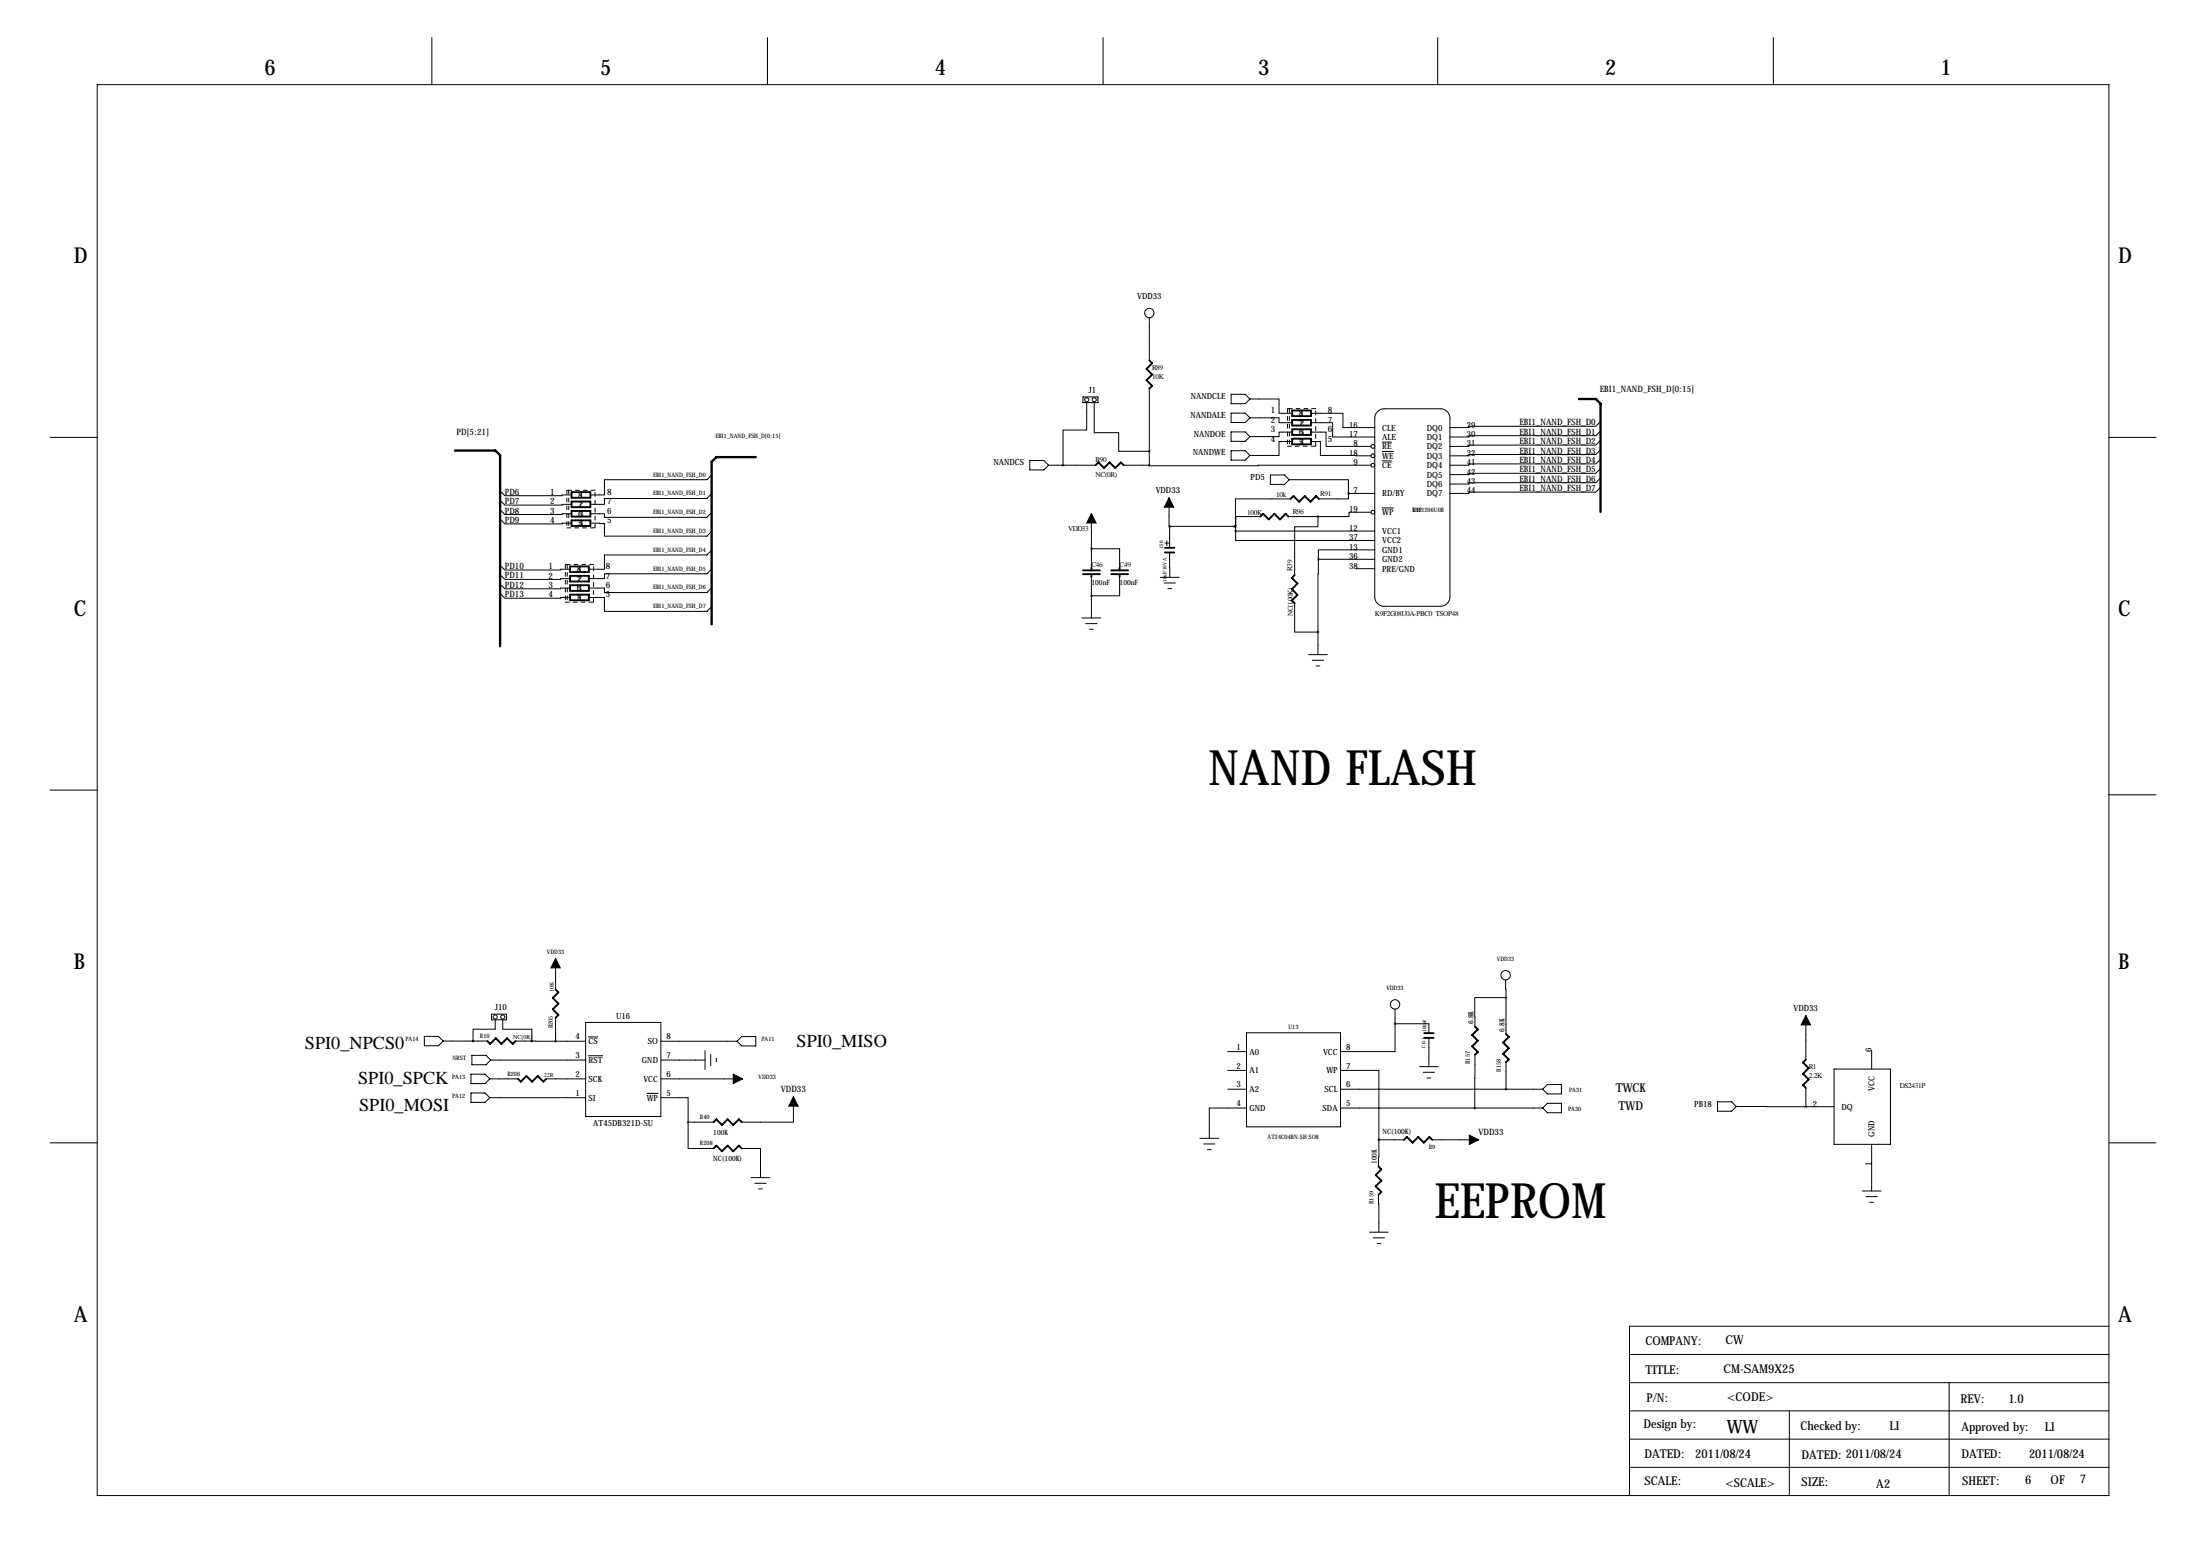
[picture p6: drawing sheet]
<svg xmlns="http://www.w3.org/2000/svg" width="594mm" height="419mm" viewBox="0 0 594 419" stroke-linecap="round" stroke-linejoin="round" font-family="sans-serif">
<g fill="none" stroke="#000" stroke-width=".27">
<path d="M116.7 10.2v12.7M207.4 10.2v12.7M298 10.2v12.7M388.5 10.2v12.7M479.1 10.2v12.7M26.3 22.9h543.5v381h-543.5zM310.5 85.8v11.5M13.6 118.1h12.7M292.6 107.2h4.1v1.5h-4.1zM293.6 108.7v7.4h-6.4v9.5M295.7 108.7v8.1h6.6v5.1h8.2M310.5 105v20.6"/>
<path d="M332.6 116.6h3.8l1.3 1.3-1.3 1.3h-3.8zM332.6 106.5h3.8l1.3 1.2-1.3 1.3h-3.8zM332.6 111.6h3.8l1.3 1.2-1.3 1.3h-3.8zM337.7 112.8h7.9v1.3h3.5M337.7 107.7h7.9v3.9h3.5M349.1 116.7h-3.5v1.2h-7.9M349.1 119.2h-3.5v3.8h-7.9M354.2 119.2h2.6v3.8l13.6 .1M354.2 116.7h4.1v3.8h12.1M354.2 114.1h5.9v3.9h11.3M354.2 111.6h8.7v3.9h8.5M372 111.3a2.54 2.54 0 0 1 2-.9h15.2a2.54 2.54 0 0 1 2.6 2.5v48.3a2.54 2.54 0 0 1-2.6 2.5h-15.2a2.54 2.54 0 0 1-2.6-2.5v-48.3z"/>
<path d="M373.5 119.4h2.5M432.5 113.8l-1.3 1.3h-34.4v.4h-5M432.5 116.4l-1.3 1.3h-34.4v.3h-5M432.5 118.9l-1.3 1.3h-34.4v.3h-5M569.8 118.1h12.7M135.1 132.6l1.3 1.3h15.5v-.2h2.5M135.1 135.1l1.3 1.3h15.5v-.2h2.5M135.1 137.7l1.3 1.2h15.5v-.2h2.5M192.3 128.3l-1.3 1.2h-27.7v4.2h-3.8M192.3 133.3l-1.3 1.3h-27.7v1.6h-3.8M192.3 138.4l-1.3 1.3h-27.7v-1h-3.8M278.2 124.4h3.8l1.3 1.2-1.3 1.3h-3.8z"/>
<path d="M283.3 125.6h12.7M294.9 138.7v14.6M303.6 125.6h6.9M310.5 125.6v.2l59.9-.2M315.9 134.4v7.7h.1M332.6 121.7h3.8l1.3 1.3-1.3 1.3h-3.8zM340.5 139.5h-6.6v2.6h-.3M343.3 128.3h3.8l1.2 1.2-1.2 1.3h-3.8zM348.1 139.5h8M348.3 129.5h16v3.7M348.7 134.7h-14.9v7.4M356.1 139.5v2.7h-6.3v13.1"/>
<path d="M364.3 133.2v1.5h-7.9M364.3 133.2h7.1M370.4 138.3h-5.9v1.2h-8.4M373.5 121.9h3M373.5 124.5h2.5M373.5 137.2h3M432.5 121.5l-1.3 1.2h-34.4v.4h-5M432.5 124l-1.3 1.3h-34.4v.3h-5M432.5 126.5l-1.3 1.3h-34.4v.4h-5M432.5 129.1l-1.3 1.3h-34.4v.3h-5M432.5 131.6l-1.3 1.3h-34.4v.3h-5M135.1 157.7l1.3 1.3h15.1v-.2h2.5"/>
<path d="M135.1 152.7l1.3 1.2h15.1v-.2h2.5M135.1 140.2l1.3 1.3h15.5v-.2h2.5M135.1 155.2l1.3 1.3h15.1v-.2h2.5M159.5 141.3l3.8 .1v3.4h27.7l1.3-1.3M192.3 148.6l-1.3 1.3h-27.7v3.8h-4.2M192.3 153.7l-1.3 1.2h-27.7v1.4h-4.2M192.3 158.8l-1.3 1.2h-27.7v-1.2h-4.2M294.9 148.2h7.6v5.1M294.9 155.8v11.1M302.5 155.8v5.1h-7.6M313.5 155.9h5.1M314.6 157.4h3"/>
<path d="M314.8 146.7h1M315.3 146.1v1.2M315.6 159h1M316 149.2l.1 6.7M316 142.1v5.8M316 142.1h17.8M333.8 142.1l.1 1.3M333.9 143.4v2.5h37.5M333.9 143.4h37.5M356.2 151l-.1 19.7M356.2 151h15.2M366.4 153.6h5"/>
<path d="M371.4 148.5h-15.2v2.5M135.1 160.3l1.3 1.2h15.1v-.2h2.5M159.1 161.3h4.2v3.8h27.7l1.3-1.3M292.4 166.9h5M293.4 168.4h3M294.4 169.9h1M349.8 162.9v7.8h6.3M353.6 176.8h5M354.6 178.3h3M355.6 179.8h1M356.1 170.7v6.1M13.6 213.4h12.7"/>
<path d="M569.8 214.6h12.7M150.1 258.8v8.4M114.7 279.9h3.8l1.2 1.2-1.2 1.3h-3.8zM132.8 273.9h4.1v1.5h-4.1zM133.8 275.4v2.5h-6v3.2M135.8 275.4v2.5h7.9v3.2M150.1 274.8v6.4M158.2 276.1h20.4v25.4h-20.4zM336.8 278.9h25.4v25.4h-25.4zM376.9 276.5v7.5h-14.7M376.9 276.5h9.2v2.5M376.9 272.5v4"/>
<path d="M406.8 264.6l.1 4.8M406.9 269.4h-8.4v7.8M406.9 269.4v9.8M487.9 274.2v12M119.7 281.1h12M127.3 290.1h3.8l1.2 1.2-1.2 1.3h-3.8zM127.3 295.1h3.8l1.2 1.3-1.2 1.3h-3.8zM127.5 285h3.8l1.3 1.3-1.3 1.2h-3.8zM132.3 291.3h7.7M132.3 296.4h25.9M132.6 286.3h25.6M139.3 281.1h4.4"/>
<path d="M143.7 281.1l6.4 .1M147.6 291.3h10.6M150.1 281.2h8.1M159 280h2.5M159 285.1h3.8M174.8 295.3h3M178.6 296.4h7.3v6.6M178.6 281.2h20.5M178.6 286.3h11.9M178.6 291.3h22.1M190.5 283.7v5.1M192 284.7v3.1"/>
<path d="M193.5 285.8v1M199.1 281.2l1.3-1.3h3.8v2.5h-3.8zM214.4 296.2v6.8h-14M331.7 284h5.1M331.7 289.1h5.1M331.7 294.1h5.1M336.8 299.2h-10.1v8.2M362.2 289.1h10.4v18.7M362.2 294.1h54.6M362.2 299.2h54.6M383.5 288h5.1M384.6 289.6h3"/>
<path d="M385.6 291.1h1M386.1 280.3v7.7M398.5 284.8v14.4M406.9 286.9v7.2M418.1 292.9h3.8v2.5h-3.8l-1.3-1.3zM418.1 297.9h3.8v2.6h-3.8l-1.3-1.3zM464.1 297.5h3.8l1.2 1.3-1.2 1.3h-3.8zM469.1 298.8l18.8 .1M487.9 298.9h.1M487.9 293.8v5.1M487.9 298.9h7.7M495.6 288.7h15.2v20.3h-15.2z"/>
<path d="M505.7 283.6v5.1M13.6 308.6h12.7M185.9 303v7.1h6.9M185.9 303h6.9M200.4 310.1h5.1v7.9M202.9 318h5.1M204 319.5h3M324.2 307.4h5.1M325.2 308.9h3.1M326.2 310.4h1.1M372.6 307.8h6.8M372.6 307.8l-.1 7.2"/>
<path d="M387 307.8h12.5M505.7 309v12.6M569.8 308.6h12.7M205 321.1h1M370 332.7h5.1M371 334.3h3.1M372.1 335.8h1M372.5 322.6l.1 10.1M503.2 321.6h5.1M504.2 323.1h3M505.2 324.7h1M569.8 358.1h-129.5v45.8"/>
<path d="M440.3 365.8h129.5M440.3 373.4h129.5M526.6 373.4v30.5M440.3 388.6h129.5M440.3 396.2h129.5M440.3 381h129.5M483.5 381v22.9"/>
<circle cx="310.5" cy="84.5" r="1.27"/>
<circle cx="293.6" cy="108" r=".56"/>
<circle cx="295.7" cy="108" r=".56"/>
<circle cx="370.9" cy="120.5" r=".51"/>
<circle cx="370.9" cy="125.6" r=".51"/>
<circle cx="370.9" cy="138.3" r=".51"/>
<circle cx="370.9" cy="123.1" r=".51"/>
<circle cx="133.8" cy="274.6" r=".56"/>
<circle cx="135.8" cy="274.6" r=".56"/>
<circle cx="376.9" cy="271.2" r="1.27"/>
<circle cx="406.8" cy="263.3" r="1.27"/>
</g>
<g fill="none" stroke="#000" stroke-width=".51">
<path d="M310.5 97.3l.8 .8-1.5 1.5 1.5 1.5-1.5 1.6 1.5 1.5-.8 .8M349.1 110.8h5.1v1.6h-5.1zM349.1 113.4h5.1v1.5h-5.1zM349.1 115.9h5.1v1.5h-5.1zM349.1 118.5h5.1v1.5h-5.1zM154.4 132.9h5.1v1.5h-5.1zM154.4 135.4h5.1v1.6h-5.1zM154.4 138h5.1v1.5h-5.1zM296 125.6l.8-.7 1.5 1.5 1.5-1.5 1.5 1.5 1.6-1.5 .7 .7M340.5 139.5l.8-.8 1.5 1.6 1.5-1.6 1.5 1.6 1.6-1.6 .7 .8M348.7 134.7l.8-.7 1.5 1.5 1.6-1.5 1.5 1.5 1.5-1.5 .8 .7M154 153h5.1v1.5h-5.1z"/>
<path d="M154 155.5h5.1v1.5h-5.1zM154 158h5.1v1.6h-5.1zM154.4 140.5h5.1v1.5h-5.1zM292.6 154h4.6M292.6 155h4.6M294.9 153.3v.7M294.9 155v.8M300.2 154h4.6M300.2 155h4.6M302.5 153.3v.7M302.5 155v.8M314.8 149.2h2.5"/>
<path d="M314.8 147.9h2.5M349.8 155.3l-.8 .8 1.6 1.5-1.6 1.5 1.6 1.5-1.6 1.6 .8 .7M154 160.6h5.1v1.5h-5.1zM150.1 267.2l.8 .8-1.5 1.5 1.5 1.5-1.5 1.5 1.5 1.6-.8 .7M384.8 279h2.5M398.5 277.2l.8 .8-1.5 1.5 1.5 1.5-1.5 1.5 1.5 1.6-.8 .7M406.9 279.2l.8 .8-1.6 1.5 1.6 1.6-1.6 1.5 1.6 1.5-.8 .8M131.7 281.1l.7 .8 1.6-1.5 1.5 1.5 1.5-1.5 1.5 1.5 .8-.8M140 291.3l.7 .8 1.5-1.5 1.6 1.5 1.5-1.5 1.5 1.5 .8-.8M384.8 280.3h2.5M487.9 286.2l-.7 .7 1.5 1.5-1.5 1.6 1.5 1.5-1.5 1.5 .7 .8M192.8 310.1l.7-.7 1.6 1.5 1.5-1.5 1.5 1.5 1.5-1.5 .8 .7"/>
<path d="M192.8 303l.7-.7 1.6 1.5 1.5-1.5 1.5 1.5 1.5-1.5 .8 .7M372.5 315l.7 .8-1.5 1.5 1.5 1.5-1.5 1.5 1.5 1.6-.7 .7M379.4 307.8l.7-.8 1.6 1.6 1.5-1.6 1.5 1.6 1.5-1.6 .8 .8"/>
</g>
<g fill="none" stroke="#000" stroke-width=".27" stroke-dasharray="1.1 1.1">
<path d="M347.9 110.3v10.2M348.4 110.3v10.2M355.5 110.3h-7.6M153.2 132.4v10.1M153.7 132.4v10.1M160.8 132.4h-7.6M347.9 120.5h7.6M355.5 120.5v-10.2M152.8 152.5v10.1M153.2 142.5h7.6M153.3 152.5v10.1M160.4 152.5h-7.6"/>
<path d="M160.8 142.5v-10.1M152.8 162.6h7.6M160.4 162.6v-10.1"/>
</g>
<path d="M294.9 138.7l1.3 2.5h-2.6zM315.9 134.4l1.2 2.6h-2.5zM150.1 258.8l1.3 2.6h-2.6zM487.9 274.2l1.3 2.6h-2.5zM198.1 290.1l2.6 1.2-2.6 1.3zM214.4 296.2l1.2 2.5h-2.5zM397 306.5l2.5 1.3-2.5 1.3z" fill="#000" stroke="#000" stroke-width=".27"/>
<path d="M376.9 276.5a.05 .05 0 0 0 .1 0 .05 .05 0 0 0-.1 0zM310.5 125.6a.05 .05 0 0 0 .1 0 .05 .05 0 0 0-.1 0zM333.8 143.4a.05 .05 0 0 0 .1 0 .05 .05 0 0 0-.1 0zM364.3 133.2a.05 .05 0 0 0 .1 0 .05 .05 0 0 0-.1 0zM333.5 142.1a.05 .05 0 0 0 .1 0 .05 .05 0 0 0-.1 0zM310.5 121.9a.05 .05 0 0 0 .1 0 .05 .05 0 0 0-.1 0zM372.5 307.8a.05 .05 0 0 0 .1 0 .05 .05 0 0 0-.1 0zM185.9 303a.05 .05 0 0 0 .1 0 .05 .05 0 0 0-.1 0zM487.9 298.9a.05 .05 0 0 0 .1 0 .05 .05 0 0 0-.1 0z" fill="#000" stroke="#000" stroke-width=".63"/>
<path d="M426.6 107.7h4.6l1.3 1.3v29.2M122.9 121.7h11l1.2 1.2v51.6M204.2 123.4h-10.7l-1.2 1.3v43.9" fill="none" stroke="#000" stroke-width=".63"/>
<g font-size="13.2">
<text x="326.5" y="211.9">NAND FLASH</text>
<text x="387.6" y="329">EEPROM</text>
</g>
<g font-size="5.9">
<text x="71.5" y="20.3">6</text>
<text x="162.2" y="20.3">5</text>
<text x="252.6" y="20.3">4</text>
<text x="340" y="20.3">3</text>
<text x="433.7" y="20.3">2</text>
<text x="524.4" y="20.3">1</text>
<text x="19.9" y="71.1">D</text>
<text x="572.4" y="71.1">D</text>
<text x="19.9" y="166.4">C</text>
<text x="572.4" y="166.4">C</text>
<text x="19.9" y="261.6">B</text>
<text x="572.4" y="261.6">B</text>
<text x="19.9" y="356.9">A</text>
<text x="572.4" y="356.9">A</text>
</g>
<g font-size="4.9">
<text x="82.4" y="283.3">SPI0_NPCS0</text>
<text x="215.2" y="282.7">SPI0_MISO</text>
<text x="96.8" y="292.6">SPI0_SPCK</text>
<text x="97" y="300">SPI0_MOSI</text>
<text x="466.6" y="387">WW</text>
</g>
<g font-size="3.3">
<text x="436.6" y="294.8">TWCK</text>
<text x="437.3" y="299.7">TWD</text>
<text x="444.6" y="363.2">COMPANY:</text>
<text x="466.2" y="363">CW</text>
<text x="444.6" y="371.1">TITLE:</text>
<text x="465.7" y="370.8">CM-SAM9X25</text>
<text x="444.9" y="378.7">P/N:</text>
<text x="466.7" y="378.2">&lt;CODE&gt;</text>
<text x="529.7" y="379">REV:</text>
<text x="542.6" y="379">1.0</text>
<text x="444.1" y="385.6">Design by:</text>
<text x="486.5" y="386.1">Checked by:</text>
<text x="510.5" y="386.1">LI</text>
<text x="529.9" y="386.3">Approved by:</text>
<text x="552.5" y="386.4">LI</text>
<text x="444.3" y="393.7">DATED:</text>
<text x="458.1" y="393.7">2011/08/24</text>
<text x="486.8" y="394">DATED: 2011/08/24</text>
<text x="529.9" y="393.7">DATED:</text>
<text x="548.2" y="393.8">2011/08/24</text>
<text x="444.3" y="401.1">SCALE:</text>
<text x="466.2" y="401.5">&lt;SCALE&gt;</text>
<text x="486.8" y="401.3">SIZE:</text>
<text x="507" y="401.7">A2</text>
<text x="530.2" y="401.1">SHEET:</text>
<text x="547.2" y="400.7">6</text>
<text x="554.1" y="400.8">OF</text>
<text x="561.9" y="400.4">7</text>
</g>
<g font-size="2.4">
<text x="432.3" y="105.8">EBI1_NAND_FSH_D[0:15]</text>
<text x="343.4" y="111.6">1</text>
<text x="351" y="112.4">8</text>
<text x="351.2" y="112.4">1</text>
<text x="358.8" y="111.6">8</text>
<text x="123.3" y="117.5">PD[5:21]</text>
<text x="343.4" y="114.1">2</text>
<text x="343.4" y="116.7">3</text>
<text x="343.4" y="119.2">4</text>
<text x="351" y="115">7</text>
<text x="351" y="117.5">6</text>
<text x="351.2" y="115">2</text>
<text x="351.2" y="117.5">3</text>
<text x="358.8" y="114.1">7</text>
<text x="358.8" y="116.7">6</text>
<text x="358.8" y="119.2">5</text>
<text x="410.5" y="114.9">EBI1_NAND_FSH_D0</text>
<text x="410.5" y="117.4">EBI1_NAND_FSH_D1</text>
<text x="410.5" y="119.9">EBI1_NAND_FSH_D2</text>
<text x="351" y="120.1">5</text>
<text x="351.2" y="120.1">4</text>
<text x="410.5" y="122.5">EBI1_NAND_FSH_D3</text>
<text x="410.5" y="125">EBI1_NAND_FSH_D4</text>
<text x="410.5" y="127.6">EBI1_NAND_FSH_D5</text>
<text x="410.5" y="130.1">EBI1_NAND_FSH_D6</text>
<text x="136.4" y="133.6">PD6</text>
<text x="136.4" y="136.1">PD7</text>
<text x="148.6" y="133.7">1</text>
<text x="148.6" y="136.2">2</text>
<text x="156.3" y="134.5">8</text>
<text x="156.3" y="137">7</text>
<text x="156.5" y="134.5">1</text>
<text x="156.5" y="137">2</text>
<text x="164.1" y="133.7">8</text>
<text x="164.1" y="136.2">7</text>
<text x="410.5" y="132.6">EBI1_NAND_FSH_D7</text>
<text x="136.4" y="138.7">PD8</text>
<text x="136.4" y="141.2">PD9</text>
<text x="148.6" y="138.7">3</text>
<text x="148.6" y="141.3">4</text>
<text x="156.3" y="139.6">6</text>
<text x="156.3" y="142.1">5</text>
<text x="156.5" y="139.6">3</text>
<text x="156.5" y="142.1">4</text>
<text x="164.1" y="138.7">6</text>
<text x="164.1" y="141.3">5</text>
<text x="136.4" y="153.7">PD10</text>
<text x="148.2" y="153.7">1</text>
<text x="155.9" y="154.6">8</text>
<text x="156.1" y="154.6">1</text>
<text x="163.7" y="153.7">8</text>
<text x="136.4" y="156.2">PD11</text>
<text x="136.4" y="158.8">PD12</text>
<text x="136.4" y="161.3">PD13</text>
<text x="148.2" y="156.3">2</text>
<text x="148.2" y="158.8">3</text>
<text x="148.2" y="161.3">4</text>
<text x="155.9" y="157.1">7</text>
<text x="155.9" y="159.6">6</text>
<text x="156.1" y="157.1">2</text>
<text x="156.1" y="159.6">3</text>
<text x="163.7" y="156.3">7</text>
<text x="163.7" y="158.8">6</text>
<text x="163.7" y="161.3">5</text>
<text x="155.9" y="162.2">5</text>
<text x="156.1" y="162.2">4</text>
<text x="211" y="294.9">VDD33</text>
<text x="399.5" y="306.5">VDD33</text>
</g>
<g font-size="2.3">
<text x="307.2" y="80.7">VDD33</text>
<text x="294.1" y="106.2">J1</text>
<text x="321.8" y="107.7">NANDCLE</text>
<text x="321.6" y="112.8">NANDALE</text>
<text x="322.6" y="117.9">NANDOE</text>
<text x="364.5" y="115.5">16</text>
<text x="364.5" y="118">17</text>
<text x="373.5" y="116.3">CLE</text>
<text x="373.5" y="118.8">ALE</text>
<text x="385.5" y="116.3">DQ0</text>
<text x="385.5" y="118.8">DQ1</text>
<text x="396.3" y="115.5">29</text>
<text x="396.3" y="118">30</text>
<text x="268.4" y="125.6">NANDCS</text>
<text x="322.3" y="123">NANDWE</text>
<text x="364.5" y="123.1">18</text>
<text x="365.7" y="120.5">8</text>
<text x="365.7" y="125.6">9</text>
<text x="373.5" y="121.4">RE</text>
<text x="373.5" y="123.9">WE</text>
<text x="385.5" y="121.4">DQ2</text>
<text x="385.5" y="123.9">DQ3</text>
<text x="396.3" y="120.5">31</text>
<text x="396.3" y="123.1">32</text>
<text x="396.3" y="125.6">41</text>
<text x="337.9" y="129.5">PD5</text>
<text x="373.5" y="126.4">CE</text>
<text x="385.5" y="126.4">DQ4</text>
<text x="385.5" y="129">DQ5</text>
<text x="385.5" y="131.5">DQ6</text>
<text x="396.3" y="128.2">42</text>
<text x="396.3" y="130.7">43</text>
<text x="312.3" y="133.2">VDD33</text>
<text x="365.7" y="133.2">7</text>
<text x="373.5" y="134.1">RD/BY</text>
<text x="385.5" y="134.1">DQ7</text>
<text x="396.3" y="133.2">44</text>
<text x="364.5" y="138.3">19</text>
<text x="364.5" y="143.4">12</text>
<text x="373.5" y="139.1">WP</text>
<text x="364.5" y="145.9">37</text>
<text x="364.5" y="148.5">13</text>
<text x="373.5" y="144.2">VCC1</text>
<text x="373.5" y="146.8">VCC2</text>
<text x="373.5" y="149.3">GND1</text>
<text x="364.5" y="151">36</text>
<text x="364.5" y="153.6">38</text>
<text x="373.5" y="151.8">GND2</text>
<text x="373.5" y="154.4">PRE/GND</text>
<text x="133.7" y="272.8">J10</text>
<text x="166.5" y="275.1">U16</text>
<text x="484.6" y="272.9">VDD33</text>
<text x="155.5" y="280.7">4</text>
<text x="159" y="282">CS</text>
<text x="175" y="282">SO</text>
<text x="180.1" y="280.7">8</text>
<text x="155.5" y="285.8">3</text>
<text x="159" y="287.1">RST</text>
<text x="173.5" y="287.1">GND</text>
<text x="180.1" y="285.8">7</text>
<text x="334.1" y="283.5">1</text>
<text x="337.6" y="284.8">A0</text>
<text x="357.5" y="284.8">VCC</text>
<text x="363.7" y="283.5">8</text>
<text x="505.7" y="284.1" transform="rotate(-90 505.7 284.1)">6</text>
<text x="155.5" y="290.8">2</text>
<text x="159" y="292.1">SCK</text>
<text x="173.8" y="292.1">VCC</text>
<text x="180.1" y="290.8">6</text>
<text x="334.1" y="288.5">2</text>
<text x="334.1" y="293.6">3</text>
<text x="337.6" y="289.9">A1</text>
<text x="358.4" y="289.9">WP</text>
<text x="363.7" y="288.5">7</text>
<text x="363.7" y="293.6">6</text>
<text x="155.5" y="295.9">1</text>
<text x="159" y="297.2">SI</text>
<text x="174.8" y="297.2">WP</text>
<text x="180.1" y="295.9">5</text>
<text x="334.1" y="298.7">4</text>
<text x="337.6" y="294.9">A2</text>
<text x="357.9" y="294.9">SCL</text>
<text x="363.7" y="298.7">5</text>
<text x="457.8" y="298.8">PB18</text>
<text x="489.8" y="298.9">2</text>
<text x="497.6" y="299.7">DQ</text>
<text x="506.5" y="294.7" transform="rotate(-90 506.5 294.7)">VCC</text>
<text x="160.3" y="304.1">AT45DB321D-SU</text>
<text x="337.6" y="300">GND</text>
<text x="357.4" y="300">SDA</text>
<text x="506.5" y="307" transform="rotate(-90 506.5 307)">GND</text>
<text x="505.7" y="314.8" transform="rotate(-90 505.7 314.8)">1</text>
</g>
<g font-size="2">
<text x="311.3" y="99.9">R89</text>
<text x="311.3" y="102.4">10K</text>
<text x="296" y="124.9">R90</text>
<text x="296" y="128.9">NC(0R)</text>
<text x="344.8" y="134.2">10k</text>
<text x="356.7" y="133.8">R91</text>
<text x="288.6" y="143.3">VDD33</text>
<text x="337" y="139">100K</text>
<text x="349.3" y="138.8">R96</text>
<text x="294.9" y="153">C46</text>
<text x="302.5" y="153">C49</text>
<text x="349.1" y="154.1" transform="rotate(-90 349.1 154.1)">R39</text>
<text x="294.9" y="158.1">100nF</text>
<text x="302.5" y="158.1">100nF</text>
<text x="349.3" y="166.5" transform="rotate(-90 349.3 166.5)">NC(100K)</text>
<text x="371.4" y="166.3">K9F2G08U0A-PBC0 TSOP48</text>
<text x="398.1" y="276.6" transform="rotate(-90 398.1 276.6)">6.8K</text>
<text x="406.5" y="278.6" transform="rotate(-90 406.5 278.6)">6.8K</text>
<text x="488.7" y="288.7">R1</text>
<text x="488.7" y="291.2">2.2K</text>
<text x="513.3" y="293.8">DS2431P</text>
<text x="192.7" y="306.4">100K</text>
<text x="373.5" y="306.1">NC(100K)</text>
<text x="192.7" y="313.5">NC(100K)</text>
<text x="372.1" y="314.4" transform="rotate(-90 372.1 314.4)">100K</text>
</g>
<g font-size="1.6">
<text x="193.3" y="118.2">EBI1_NAND_FSH_D[0:15]</text>
<text x="176.5" y="128.7">EBI1_NAND_FSH_D0</text>
<text x="176.5" y="133.8">EBI1_NAND_FSH_D1</text>
<text x="176.5" y="138.8">EBI1_NAND_FSH_D2</text>
<text x="176.5" y="143.9">EBI1_NAND_FSH_D3</text>
<text x="381.6" y="138.3">U12</text>
<text x="381.6" y="138.3">K9F1206U0B</text>
<text x="176.5" y="149">EBI1_NAND_FSH_D4</text>
<text x="176.5" y="154.1">EBI1_NAND_FSH_D5</text>
<text x="176.5" y="159.2">EBI1_NAND_FSH_D6</text>
<text x="176.5" y="164.2">EBI1_NAND_FSH_D7</text>
<text x="147.8" y="257.6">VDD33</text>
<text x="404.5" y="259.5">VDD33</text>
<text x="149.7" y="267.9" transform="rotate(-90 149.7 267.9)">10K</text>
<text x="374.6" y="267.4">VDD33</text>
<text x="109.6" y="281.1">PA14</text>
<text x="129.7" y="280.3">R10</text>
<text x="138.6" y="280.7">NC(0R)</text>
<text x="149.3" y="277.7" transform="rotate(-90 149.3 277.7)">R205</text>
<text x="205.7" y="281.2">PA11</text>
<text x="348.1" y="277.9">U13</text>
<text x="122.2" y="286.3">NRST</text>
<text x="397.1" y="287.3" transform="rotate(-90 397.1 287.3)">R157</text>
<text x="122.2" y="291.3">PA13</text>
<text x="137.1" y="290.6">R206</text>
<text x="146.9" y="290.9">22R</text>
<text x="205" y="291.3">VDD33</text>
<text x="405.5" y="289.4" transform="rotate(-90 405.5 289.4)">R158</text>
<text x="122.2" y="296.4">PA12</text>
<text x="424" y="294.8">PA31</text>
<text x="189.1" y="302.1">R40</text>
<text x="423.7" y="300.1">PA30</text>
<text x="189.1" y="309.2">R208</text>
<text x="342.5" y="307.7">AT24C04BN-SH SO8</text>
<text x="386" y="310.3">R9</text>
<text x="371.1" y="325.1" transform="rotate(-90 371.1 325.1)">R159</text>
</g>
<g font-size="1.3">
<text x="314.3" y="148.1" transform="rotate(-90 314.3 148.1)">C50</text>
<text x="315.2" y="157.1" transform="rotate(-90 315.2 157.1)">10uF/10V A</text>
<text x="385.4" y="278.6" transform="rotate(-90 385.4 278.6)">100nF</text>
<text x="385.2" y="283.1" transform="rotate(-90 385.2 283.1)">C151</text>
</g>
</svg>
